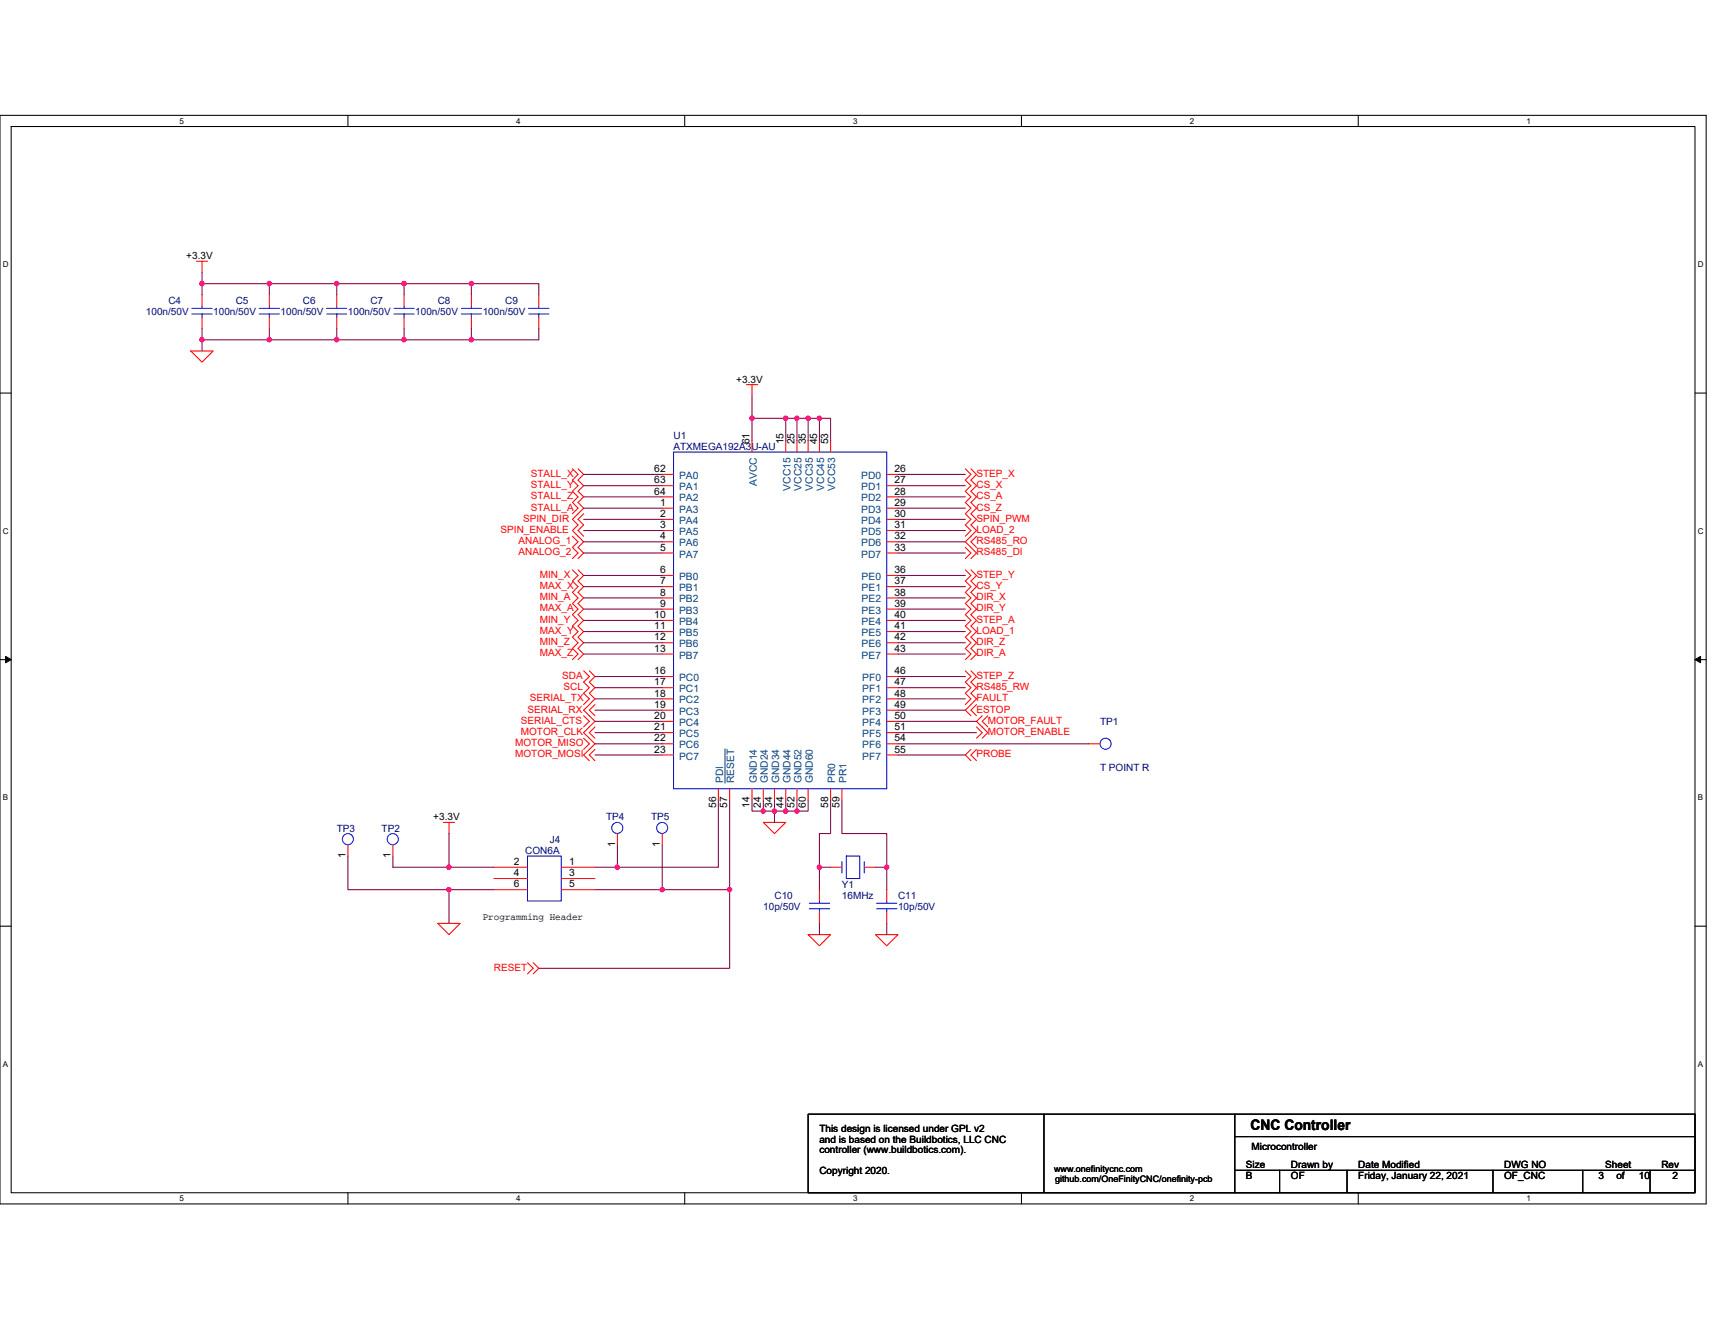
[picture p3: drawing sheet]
<svg xmlns="http://www.w3.org/2000/svg" width="279mm" height="216mm" viewBox="0 0 279 216" stroke-linecap="round" stroke-linejoin="round" font-family="sans-serif">
<path d="M0 18.8h278v177.4h-278zM1.8 20.6h274.3v173.8h-274.3z" fill="none" stroke="#000" stroke-width=".17"/>
<g fill="#fff">
<path d="M29.3 19h.7v1.4h-.7z"/>
<path d="M29.3 194.5h.7v1.5h-.7z"/>
</g>
<path d="M56.7 18.8v1.8M56.7 194.4v1.8" fill="none" stroke="#000" stroke-width=".17"/>
<g fill="#fff">
<path d="M84.1 19h.7v1.4h-.7z"/>
<path d="M84.1 194.5h.7v1.5h-.7z"/>
</g>
<path d="M111.5 18.8v1.8M111.5 194.4v1.8" fill="none" stroke="#000" stroke-width=".17"/>
<g fill="#fff">
<path d="M139 19h.7v1.4h-.7z"/>
<path d="M139 194.5h.7v1.5h-.7z"/>
</g>
<path d="M166.4 18.8v1.8M166.4 194.4v1.8" fill="none" stroke="#000" stroke-width=".17"/>
<g fill="#fff">
<path d="M193.8 19h.8v1.4h-.8z"/>
<path d="M193.8 194.5h.8v1.5h-.8z"/>
</g>
<path d="M221.3 18.8v1.8M221.3 194.4v1.8" fill="none" stroke="#000" stroke-width=".17"/>
<g fill="#fff">
<path d="M248.7 19h.7v1.4h-.7z"/>
<path d="M248.7 194.5h.7v1.5h-.7z"/>
<path d="M.5 42.3h.9v1.5h-.9z"/>
<path d="M276.6 42.3h1v1.5h-1z"/>
<path d="M.5 85.8h.9v1.4h-.9z"/>
<path d="M276.6 85.8h1v1.4h-1z"/>
</g>
<path d="M0 64.1h1.8M276.1 64.1h1.9" fill="none" stroke="#000" stroke-width=".17"/>
<g fill="#fff">
<path d="M.5 129.2h.8v1.5h-.8z"/>
<path d="M276.6 129.2h.9v1.5h-.9z"/>
</g>
<path d="M0 107.5h1.8M276.1 107.5h1.9" fill="none" stroke="#000" stroke-width=".17"/>
<path d="M.9 107l.9 .5-.9 .5zM276.1 107.5l1-.5v1z" fill="#000" stroke="#000" stroke-width=".16"/>
<g fill="#fff">
<path d="M.5 172.6h.8v1.5h-.8z"/>
<path d="M276.6 172.6h.9v1.5h-.9z"/>
</g>
<path d="M0 150.9h1.8M276.1 150.9h1.9M170.1 181.5h-38.4v12.9h38.4M170.1 181.5h31.1v12.9h-31.1zM201.2 181.5h74.9v12.9h-74.9M201.2 190.7h74.9M201.2 185.2h74.9M208.5 190.7v3.7M219.5 190.7v3.7M243.2 190.7v3.7M257.9 190.7v3.7M268.8 190.7v3.7" fill="none" stroke="#000" stroke-width=".17"/>
<g fill="none" stroke="#f00" stroke-width=".17">
<path d="M31.1 57.2h3.6l-1.8 1.8zM32 42.6h1.8M32.9 48v1.9M32.9 51.7v1.8M32.9 42.6v1.8M43.9 48v1.9M43.9 51.7v1.8M54.9 48v1.9M54.9 51.7v1.8M65.8 48v1.9M65.8 51.7v1.8M76.8 48v1.9"/>
<path d="M76.8 51.7v1.8M87.8 48v1.9M87.8 51.7v1.8M93.3 76.4l.9 .9-.9 .9 .9 .9-.9 1 .9 .9-.9 .9 .9 .9-.9 .9M94.2 76.4l.9 .9-.9 .9 .9 .9-.9 1 .9 .9-.9 .9 .9 .9-1.8 1.8 .9 .9-.9 .9 1.8 1.9-.9 .9 .9 .9-.9 .9M107.9 77.3h1.8M107.9 79.1h1.8M121.6 62.7h1.8M122.5 71.8v1.9M122.5 62.7v1.8M128 71.8v1.9M129.8 71.8v1.9"/>
<path d="M131.7 71.8v1.9M133.5 71.8v1.9M135.3 71.8v1.9M144.5 77.3h1.8M144.5 79.1h1.8M157.3 76.4l.9 .9-.9 .9 .9 .9-.9 1 .9 .9-.9 .9 .9 .9-.9 .9 .9 .9-.9 .9 .9 .9-.9 1M158.2 76.4l.9 .9-.9 .9 .9 .9-.9 1 .9 .9-.9 .9 .9 .9-.9 .9 .9 .9-.9 .9 .9 .9-1.8 1.9 1.8 1.8-.9 .9M93.3 92.9l.9 .9-.9 .9 .9 .9-.9 .9 .9 .9-.9 .9 .9 1-.9 .9 .9 .9-.9 .9 .9 .9-.9 .9 .9 .9-.9 1 .9 .9-.9 .9M93.3 87.4l.9 .9-.9 .9 .9 .9-.9 .9M94.2 92.9l.9 .9-.9 .9 .9 .9-.9 .9 .9 .9-.9 .9 .9 1-.9 .9 .9 .9-.9 .9 .9 .9-.9 .9 .9 .9-.9 1 .9 .9-.9 .9M95.1 83.7l-.9 .9 .9 .9-.9 .9 .9 1M107.9 81h1.8"/>
<path d="M107.9 82.8h1.8M107.9 84.6h1.8M107.9 86.4h1.8M107.9 88.3h1.8M107.9 90.1h1.8M107.9 93.8h1.8M107.9 95.6h1.8M107.9 97.4h1.8M107.9 99.3h1.8M144.5 93.8h1.8M144.5 95.6h1.8M144.5 97.4h1.8"/>
<path d="M144.5 99.3h1.8M144.5 81h1.8M144.5 82.8h1.8M144.5 84.6h1.8M144.5 86.4h1.8M144.5 88.3h1.8M144.5 90.1h1.8M157.3 92.9l.9 .9-.9 .9 .9 .9-.9 .9 .9 .9-.9 .9 .9 1-.9 .9 .9 .9-.9 .9 .9 .9-.9 .9 .9 .9-.9 1 .9 .9-.9 .9M157.3 89.2l.9 .9-.9 .9M158.2 92.9l.9 .9-.9 .9 .9 .9-.9 .9 .9 .9-.9 .9 .9 1-.9 .9 .9 .9-.9 .9 .9 .9-.9 .9 .9 .9-.9 1 .9 .9-.9 .9M159.1 87.4l-.9 .9 .9 .9M95.1 109.3l.9 .9-.9 .9 .9 1-.9 .9 .9 .9-.9 .9"/>
<path d="M95.1 116.6l.9 .9-.9 .9M96 109.3l.9 .9-.9 .9 .9 1-.9 .9 .9 .9-1.8 1.8 1.8 1.8-1.8 1.9 1.8 1.8-1.8 1.8 .9 1M96.9 118.4l-.9 1 .9 .9M96.9 114.8l-.9 .9 .9 .9M107.9 101.1h1.8M107.9 102.9h1.8M107.9 104.7h1.8M107.9 106.6h1.8M107.9 110.2h1.8M107.9 112.1h1.8M107.9 113.9h1.8M107.9 115.7h1.8"/>
<path d="M107.9 117.5h1.8M107.9 119.4h1.8M144.5 110.2h1.8M144.5 112.1h1.8M144.5 113.9h1.8M144.5 115.7h1.8M144.5 117.5h1.8M144.5 119.4h1.8M144.5 101.1h1.8M144.5 102.9h1.8M144.5 104.7h1.8M144.5 106.6h1.8"/>
<path d="M157.3 109.3l.9 .9-.9 .9 .9 1-.9 .9 .9 .9-.9 .9M158.2 109.3l.9 .9-.9 .9 .9 1-.9 .9 .9 .9-1.8 1.8 .9 .9M159.1 114.8l-.9 .9 .9 .9M159.1 118.4l.9 1-.9 .9M160 116.6l-.9 .9 1.8 1.9-.9 .9M160.9 116.6l-.9 .9 .9 .9M56.7 137.7v1.8M64 137.7v1.8M72.2 134h1.9M73.2 134v1.8M95.1 120.3l.9 .9-.9 .9M96.9 122.1l-.9 .9 .9 1"/>
<path d="M100.6 135.8v1.9M107.9 135.8v1.9M107.9 121.2h1.8M107.9 123h1.8M117 128.5v1.8M118.9 128.5v1.8M122.5 128.5v1.8M124.4 134h3.6l-1.8 1.8zM124.4 128.5v1.8M126.2 128.5v1.8M128 128.5v1.8M129.8 128.5v1.8"/>
<path d="M131.7 128.5v1.8M135.3 128.5v1.8M137.2 128.5v1.8M144.5 121.2h1.8M144.5 123h1.8M158.2 122.1l-.9 .9 .9 1M159.1 122.1l-.9 .9 .9 1M177.4 121.2h1.8M71.3 150.5h3.7l-1.8 1.8zM80.5 141.3h5.4M80.5 143.2h5.4M80.5 145h5.4"/>
<path d="M85.9 156.9l1 .9-1 .9M86.9 156.9l.9 .9-.9 .9M91.4 141.3h5.5M91.4 143.2h5.5M91.4 145h5.5M131.7 152.3h3.6l-1.8 1.8zM133.5 145v1.8M133.5 148.6v1.9M135.3 141.3h1.9M140.8 141.3h1.8M142.6 152.3h3.7l-1.8 1.8zM144.5 145v1.8"/>
<path d="M144.5 148.6v1.9"/>
</g>
<g fill="none" stroke="#00f" stroke-width=".17">
<path d="M31.3 51.2h3.3M31.3 50.2h3.3M32.9 49.9v.3M32.9 51.2v.5M42.2 51.2h3.3M42.2 50.2h3.3M43.9 49.9v.3M43.9 51.2v.5M53.2 51.2h3.3M53.2 50.2h3.3M54.9 49.9v.3M54.9 51.2v.5"/>
<path d="M64.2 51.2h3.3M64.2 50.2h3.3M65.8 49.9v.3M65.8 51.2v.5M75.2 51.2h3.2M75.2 50.2h3.2M76.8 49.9v.3M76.8 51.2v.5M86.1 51.2h3.3M86.1 50.2h3.3M87.8 49.9v.3M87.8 51.2v.5"/>
<path d="M109.7 73.7h34.8v54.8h-34.8zM85.9 139.5h5.5v7.3h-5.5zM137.9 139.5h2.2v3.7h-2.2zM131.8 148.1h3.3M131.8 147.2h3.3M133.5 146.8v.4M133.5 148.1v.5M137.2 140.4v1.8M140.8 140.4v1.8M142.8 148.1h3.3M142.8 147.2h3.3M144.5 146.8v.4"/>
<path d="M144.5 148.1v.5"/>
<circle cx="56.7" cy="136.7" r=".9"/>
<circle cx="64" cy="136.7" r=".91"/>
<circle cx="100.6" cy="134.9" r=".9"/>
<circle cx="107.9" cy="134.9" r=".9"/>
<circle cx="180.1" cy="121.2" r=".9"/>
</g>
<path d="M118.1 122v5.6" fill="none" stroke="#004080" stroke-width=".16"/>
<g fill="none" stroke="#800040" stroke-width=".17">
<path d="M32.9 46.2h11v1.8M32.9 44.4v1.8M32.9 53.5v1.9h11M32.9 55.4v1.8M32.9 46.2v1.8M43.9 53.5v1.9h11M43.9 46.2h11v1.8M54.9 53.5v1.9h10.9M54.9 46.2h10.9v1.8M65.8 53.5v1.9h11M65.8 46.2h11v1.8M76.8 53.5v1.9h11v-1.9"/>
<path d="M76.8 46.2h11v1.8M95.1 77.3h12.8M95.1 79.1h12.8M122.5 64.5v3.7M122.5 71.8v-3.6h5.5v3.6M128 68.2h1.8v3.6M129.8 68.2h1.9M131.7 68.2v3.6M131.7 68.2h1.8M133.5 68.2v3.6M133.5 68.2h1.8v3.6M146.3 79.1h11"/>
<path d="M146.3 77.3h11M95.1 99.3h12.8M95.1 81h12.8M95.1 82.8h12.8M95.1 88.3h12.8M95.1 97.4h12.8M95.1 90.1h12.8M95.1 95.6h12.8M95.1 84.6h12.8M95.1 93.8h12.8M95.1 86.4h12.8M146.3 97.4h11"/>
<path d="M146.3 81h11M146.3 82.8h11M146.3 93.8h11M146.3 95.6h11M146.3 99.3h11M146.3 88.3h11M146.3 84.6h11M146.3 86.4h11M146.3 90.1h11M95.1 106.6h12.8M95.1 104.7h12.8M95.1 102.9h12.8"/>
<path d="M95.1 101.1h12.8M96.9 119.4h11M96.9 110.2h11M96.9 112.1h11M96.9 113.9h11M96.9 115.7h11M96.9 117.5h11M146.3 101.1h11M146.3 104.7h11M146.3 106.6h11M146.3 110.2h11M146.3 115.7h11"/>
<path d="M146.3 113.9h11M146.3 102.9h11M146.3 119.4h12.8M146.3 117.5h12.8M146.3 112.1h11M56.7 139.5v5.5h16.5M64 139.5v1.8h9.2M73.2 135.8v5.5M96.9 123h11M96.9 121.2h11M107.9 137.7v7.3h11M117 130.3v11h-16.4v-3.6"/>
<path d="M118.9 130.3v14.7M122.5 130.3v1.9h1.9M124.4 130.3v1.9M124.4 132.2h1.8M126.2 130.3v1.9M126.2 132.2v1.8M126.2 132.2h1.8M128 130.3v1.9M128 132.2h1.8M129.8 130.3v1.9M131.7 130.3v1.9h-1.9M135.3 130.3v5.5h-1.8v5.5"/>
<path d="M137.2 130.3v5.5h7.3v5.5M146.3 121.2h31.1M146.3 123h11M73.2 141.3h7.3M73.2 145h7.3M73.2 145v5.5M96.9 141.3h3.7M96.9 145h11M118.9 145v12.8h-31.1M133.5 141.3h1.8M133.5 150.5v1.8M133.5 141.3v3.7"/>
<path d="M142.6 141.3h1.9v3.7M144.5 150.5v1.8"/>
</g>
<g fill="#f0f" stroke="#f0f" stroke-width=".17">
<circle cx="107.9" cy="145" r=".35"/>
<circle cx="126.2" cy="132.2" r=".36"/>
<circle cx="124.3" cy="132.2" r=".36"/>
<circle cx="128" cy="132.2" r=".36"/>
<circle cx="129.8" cy="132.2" r=".36"/>
<circle cx="133.5" cy="141.3" r=".36"/>
<circle cx="144.4" cy="141.3" r=".36"/>
<circle cx="32.9" cy="55.3" r=".36"/>
<circle cx="43.9" cy="55.3" r=".36"/>
<circle cx="65.8" cy="55.3" r=".36"/>
<circle cx="76.8" cy="55.3" r=".36"/>
<circle cx="54.8" cy="55.3" r=".36"/>
<circle cx="43.9" cy="46.2" r=".36"/>
<circle cx="32.9" cy="46.2" r=".36"/>
<circle cx="54.8" cy="46.2" r=".36"/>
<circle cx="76.8" cy="46.2" r=".36"/>
<circle cx="65.8" cy="46.2" r=".36"/>
<circle cx="122.5" cy="68.2" r=".36"/>
<circle cx="129.8" cy="68.2" r=".36"/>
<circle cx="128" cy="68.2" r=".36"/>
<circle cx="131.7" cy="68.2" r=".36"/>
<circle cx="133.5" cy="68.2" r=".36"/>
<circle cx="118.9" cy="145" r=".36"/>
<circle cx="73.1" cy="141.3" r=".36"/>
<circle cx="73.1" cy="145" r=".36"/>
<circle cx="100.6" cy="141.3" r=".36"/>
</g>
<text font-size="2.4" x="203.7" y="184.1">CNC Controller</text>
<g font-size="1.7">
<text x="106.6" y="76.9">62</text>
<text x="122.1" y="72.4" transform="rotate(-90 122.1 72.4)">61</text>
<text x="127.6" y="72.4" transform="rotate(-90 127.6 72.4)">15</text>
<text x="129.5" y="72.4" transform="rotate(-90 129.5 72.4)">25</text>
<text x="131.3" y="72.4" transform="rotate(-90 131.3 72.4)">35</text>
<text x="133.1" y="72.4" transform="rotate(-90 133.1 72.4)">45</text>
<text x="134.9" y="72.4" transform="rotate(-90 134.9 72.4)">53</text>
<text x="145.7" y="76.9">26</text>
<text x="106.6" y="78.8">63</text>
<text x="106.6" y="80.6">64</text>
<text x="107.5" y="82.4">1</text>
<text x="145.7" y="78.8">27</text>
<text x="145.7" y="80.6">28</text>
<text x="145.7" y="82.4">29</text>
<text x="107.5" y="84.2">2</text>
<text x="107.5" y="86.1">3</text>
<text x="107.5" y="87.9">4</text>
<text x="107.5" y="89.7">5</text>
<text x="145.7" y="84.2">30</text>
<text x="145.7" y="86.1">31</text>
<text x="145.7" y="87.9">32</text>
<text x="145.7" y="89.7">33</text>
<text x="107.5" y="93.4">6</text>
<text x="107.5" y="95.2">7</text>
<text x="145.7" y="93.4">36</text>
<text x="145.7" y="95.2">37</text>
<text x="106.6" y="100.7">10</text>
<text x="107.5" y="97">8</text>
<text x="107.5" y="98.9">9</text>
<text x="145.7" y="97">38</text>
<text x="145.7" y="98.9">39</text>
<text x="145.7" y="100.7">40</text>
<text x="106.6" y="102.5">11</text>
<text x="106.6" y="104.4">12</text>
<text x="106.6" y="106.2">13</text>
<text x="145.7" y="102.5">41</text>
<text x="145.7" y="104.4">42</text>
<text x="145.7" y="106.2">43</text>
<text x="106.6" y="109.9">16</text>
<text x="106.6" y="111.7">17</text>
<text x="106.6" y="113.5">18</text>
<text x="145.7" y="109.9">46</text>
<text x="145.7" y="111.7">47</text>
<text x="145.7" y="113.5">48</text>
<text x="106.6" y="115.3">19</text>
<text x="106.6" y="117.2">20</text>
<text x="106.6" y="119">21</text>
<text x="145.7" y="115.3">49</text>
<text x="145.7" y="117.2">50</text>
<text x="145.7" y="119">51</text>
<text x="106.6" y="120.8">22</text>
<text x="106.6" y="122.6">23</text>
<text x="145.7" y="120.8">54</text>
<text x="145.7" y="122.6">55</text>
<text x="116.6" y="131.7" transform="rotate(-90 116.6 131.7)">56</text>
<text x="118.5" y="131.7" transform="rotate(-90 118.5 131.7)">57</text>
<text x="122.1" y="131.7" transform="rotate(-90 122.1 131.7)">14</text>
<text x="124" y="131.7" transform="rotate(-90 124 131.7)">24</text>
<text x="125.8" y="131.7" transform="rotate(-90 125.8 131.7)">34</text>
<text x="127.6" y="131.7" transform="rotate(-90 127.6 131.7)">44</text>
<text x="129.5" y="131.7" transform="rotate(-90 129.5 131.7)">52</text>
<text x="131.3" y="131.7" transform="rotate(-90 131.3 131.7)">60</text>
<text x="134.9" y="131.7" transform="rotate(-90 134.9 131.7)">58</text>
<text x="136.8" y="131.7" transform="rotate(-90 136.8 131.7)">59</text>
<text x="56.3" y="139.9" transform="rotate(-90 56.3 139.9)">1</text>
<text x="63.6" y="139.9" transform="rotate(-90 63.6 139.9)">1</text>
<text x="83.7" y="140.9">2</text>
<text x="83.7" y="142.8">4</text>
<text x="92.7" y="140.9">1</text>
<text x="92.7" y="142.8">3</text>
<text x="100.2" y="138" transform="rotate(-90 100.2 138)">1</text>
<text x="107.5" y="138" transform="rotate(-90 107.5 138)">1</text>
<text x="83.7" y="144.6">6</text>
<text x="92.7" y="144.6">5</text>
</g>
<g font-size="1.7" fill="#004080">
<text x="110.6" y="78">PA0</text>
<text x="110.6" y="79.9">PA1</text>
<text x="110.6" y="81.7">PA2</text>
<text x="110.6" y="83.5">PA3</text>
<text x="123.3" y="79.2" transform="rotate(-90 123.3 79.2)">AVCC</text>
<text x="128.8" y="80" transform="rotate(-90 128.8 80)">VCC15</text>
<text x="130.6" y="80" transform="rotate(-90 130.6 80)">VCC25</text>
<text x="132.4" y="80" transform="rotate(-90 132.4 80)">VCC35</text>
<text x="134.3" y="80" transform="rotate(-90 134.3 80)">VCC45</text>
<text x="136.1" y="80" transform="rotate(-90 136.1 80)">VCC53</text>
<text x="140.3" y="78">PD0</text>
<text x="140.3" y="79.9">PD1</text>
<text x="140.3" y="81.7">PD2</text>
<text x="140.3" y="83.5">PD3</text>
<text x="110.6" y="85.4">PA4</text>
<text x="110.6" y="87.2">PA5</text>
<text x="110.6" y="89">PA6</text>
<text x="140.3" y="85.4">PD4</text>
<text x="140.3" y="87.2">PD5</text>
<text x="140.3" y="89">PD6</text>
<text x="110.6" y="90.8">PA7</text>
<text x="110.6" y="94.5">PB0</text>
<text x="140.3" y="90.8">PD7</text>
<text x="140.4" y="94.5">PE0</text>
<text x="110.6" y="96.3">PB1</text>
<text x="110.6" y="98.2">PB2</text>
<text x="110.6" y="100">PB3</text>
<text x="110.6" y="101.8">PB4</text>
<text x="140.4" y="96.3">PE1</text>
<text x="140.4" y="98.2">PE2</text>
<text x="140.4" y="100">PE3</text>
<text x="140.4" y="101.8">PE4</text>
<text x="110.6" y="103.7">PB5</text>
<text x="110.6" y="105.5">PB6</text>
<text x="110.6" y="107.3">PB7</text>
<text x="140.4" y="103.7">PE5</text>
<text x="140.4" y="105.5">PE6</text>
<text x="140.4" y="107.3">PE7</text>
<text x="110.6" y="111">PC0</text>
<text x="110.6" y="112.8">PC1</text>
<text x="140.5" y="111">PF0</text>
<text x="140.5" y="112.8">PF1</text>
<text x="110.6" y="114.6">PC2</text>
<text x="110.6" y="116.5">PC3</text>
<text x="110.6" y="118.3">PC4</text>
<text x="140.5" y="114.6">PF2</text>
<text x="140.5" y="116.5">PF3</text>
<text x="140.5" y="118.3">PF4</text>
<text x="110.6" y="120.1">PC5</text>
<text x="110.6" y="121.9">PC6</text>
<text x="110.6" y="123.8">PC7</text>
<text x="140.5" y="120.1">PF5</text>
<text x="140.5" y="121.9">PF6</text>
<text x="140.5" y="123.8">PF7</text>
<text x="117.8" y="127.6" transform="rotate(-90 117.8 127.6)">PDI</text>
<text x="119.6" y="127.6" transform="rotate(-90 119.6 127.6)">RESET</text>
<text x="123.3" y="127.6" transform="rotate(-90 123.3 127.6)">GND14</text>
<text x="125.1" y="127.6" transform="rotate(-90 125.1 127.6)">GND24</text>
<text x="126.9" y="127.6" transform="rotate(-90 126.9 127.6)">GND34</text>
<text x="128.8" y="127.6" transform="rotate(-90 128.8 127.6)">GND44</text>
<text x="130.6" y="127.6" transform="rotate(-90 130.6 127.6)">GND52</text>
<text x="132.4" y="127.6" transform="rotate(-90 132.4 127.6)">GND60</text>
<text x="136.1" y="127.6" transform="rotate(-90 136.1 127.6)">PR0</text>
<text x="137.9" y="127.6" transform="rotate(-90 137.9 127.6)">PR1</text>
</g>
<g font-size="1.6">
<text x="30.4" y="42.2">+3.3V</text>
<text x="120" y="62.3">+3.3V</text>
<text x="70.6" y="133.6">+3.3V</text>
<text x="78.6" y="149.9">Programming Header</text>
<text x="133.5" y="184.5">This design is licensed under GPL v2</text>
<text x="133.5" y="186.2">and is based on the Buildbotics, LLC CNC</text>
<text x="133.5" y="187.9">controller (www.buildbotics.com).</text>
<text x="133.5" y="191.3">Copyright 2020.</text>
<text x="203" y="190.4">Size</text>
<text x="203.9" y="187.4">Microcontroller</text>
<text x="210.3" y="190.4">Drawn by</text>
<text x="221.3" y="190.4">Date Modified</text>
<text x="245" y="190.4">DWG NO</text>
<text x="261.5" y="190.4">Sheet</text>
<text x="270.7" y="190.4">Rev</text>
<text x="203" y="192.2">B</text>
<text x="210.3" y="192.2">OF</text>
<text x="221.3" y="192.2">Friday, January 22, 2021</text>
<text x="245" y="192.2">OF_CNC</text>
<text x="260.4" y="192.2">3</text>
<text x="263.3" y="192.2">of</text>
<text x="267" y="192.2">10</text>
<text x="272.5" y="192.2">2</text>
</g>
<g font-size="1.6" fill="#000080">
<text x="23.8" y="51.4">100n/50V</text>
<text x="27.4" y="49.5">C4</text>
<text x="34.7" y="51.4">100n/50V</text>
<text x="38.4" y="49.5">C5</text>
<text x="45.7" y="51.4">100n/50V</text>
<text x="49.4" y="49.5">C6</text>
<text x="56.7" y="51.4">100n/50V</text>
<text x="60.3" y="49.5">C7</text>
<text x="67.6" y="51.4">100n/50V</text>
<text x="71.3" y="49.5">C8</text>
<text x="78.6" y="51.4">100n/50V</text>
<text x="82.3" y="49.5">C9</text>
<text x="109.7" y="71.5">U1</text>
<text x="109.7" y="73.3">ATXMEGA192A3U-AU</text>
<text x="179.2" y="118.1">TP1</text>
<text x="179.2" y="125.6">T POINT R</text>
<text x="54.9" y="135.5">TP3</text>
<text x="62.2" y="135.5">TP2</text>
<text x="89.6" y="137.3">J4</text>
<text x="98.7" y="133.6">TP4</text>
<text x="106.1" y="133.6">TP5</text>
<text x="85.6" y="139.1">CON6A</text>
<text x="124.4" y="148.3">10p/50V</text>
<text x="126.2" y="146.5">C10</text>
<text x="137.2" y="144.6">Y1</text>
<text x="137.2" y="146.5">16MHz</text>
<text x="146.3" y="146.5">C11</text>
<text x="146.3" y="148.3">10p/50V</text>
</g>
<g font-size="1.6" fill="#f00">
<text x="86.5" y="77.7">STALL_X</text>
<text x="159.1" y="77.7">STEP_X</text>
<text x="86.5" y="79.5">STALL_Y</text>
<text x="86.5" y="81.3">STALL_Z</text>
<text x="86.5" y="83.2">STALL_A</text>
<text x="159.1" y="79.5">CS_X</text>
<text x="159.1" y="81.3">CS_A</text>
<text x="159.1" y="83.2">CS_Z</text>
<text x="81.6" y="86.8">SPIN_ENABLE</text>
<text x="84.5" y="88.7">ANALOG_1</text>
<text x="85.2" y="85">SPIN_DIR</text>
<text x="159.1" y="88.7">RS485_RO</text>
<text x="159.1" y="85">SPIN_PWM</text>
<text x="159.1" y="86.8">LOAD_2</text>
<text x="84.5" y="90.5">ANALOG_2</text>
<text x="87.9" y="96">MAX_X</text>
<text x="87.9" y="94.1">MIN_X</text>
<text x="159.1" y="94.1">STEP_Y</text>
<text x="159.1" y="96">CS_Y</text>
<text x="159.1" y="90.5">RS485_DI</text>
<text x="87.9" y="99.6">MAX_A</text>
<text x="87.9" y="97.8">MIN_A</text>
<text x="87.9" y="101.5">MIN_Y</text>
<text x="159.1" y="97.8">DIR_X</text>
<text x="159.1" y="99.6">DIR_Y</text>
<text x="159.1" y="101.5">STEP_A</text>
<text x="87.9" y="107">MAX_Z</text>
<text x="87.9" y="105.1">MIN_Z</text>
<text x="87.9" y="103.3">MAX_Y</text>
<text x="159.1" y="105.1">DIR_Z</text>
<text x="159.1" y="107">DIR_A</text>
<text x="159.1" y="103.3">LOAD_1</text>
<text x="91.6" y="110.6">SDA</text>
<text x="91.8" y="112.4">SCL</text>
<text x="159.1" y="110.6">STEP_Z</text>
<text x="159.1" y="112.4">RS485_RW</text>
<text x="84.9" y="119.8">MOTOR_CLK</text>
<text x="84.9" y="117.9">SERIAL_CTS</text>
<text x="85.9" y="116.1">SERIAL_RX</text>
<text x="86.3" y="114.3">SERIAL_TX</text>
<text x="159.1" y="116.1">ESTOP</text>
<text x="159.1" y="114.3">FAULT</text>
<text x="160.9" y="119.8">MOTOR_ENABLE</text>
<text x="160.9" y="117.9">MOTOR_FAULT</text>
<text x="83.9" y="123.4">MOTOR_MOSI</text>
<text x="83.9" y="121.6">MOTOR_MISO</text>
<text x="159.1" y="123.4">PROBE</text>
<text x="80.5" y="158.2">RESET</text>
</g>
<g font-size="1.5">
<text x="171.7" y="190.9">www.onefinitycnc.com</text>
<text x="171.9" y="192.6">github.com/OneFinityCNC/onefinity-pcb</text>
</g>
<g font-size="1.3">
<text x="29.3" y="20.2">5</text>
<text x="84.1" y="20.2">4</text>
<text x="139" y="20.2">3</text>
<text x="193.8" y="20.2">2</text>
<text x="248.7" y="20.2">1</text>
<text x=".5" y="43.5">D</text>
<text x="276.6" y="43.5">D</text>
<text x=".5" y="87">C</text>
<text x="276.6" y="87">C</text>
<text x=".5" y="130.4">B</text>
<text x="276.6" y="130.4">B</text>
<text x=".5" y="173.8">A</text>
<text x="276.6" y="173.8">A</text>
<text x="29.3" y="195.7">5</text>
<text x="84.1" y="195.7">4</text>
<text x="139" y="195.7">3</text>
<text x="193.8" y="195.7">2</text>
<text x="248.7" y="195.7">1</text>
</g>
</svg>
